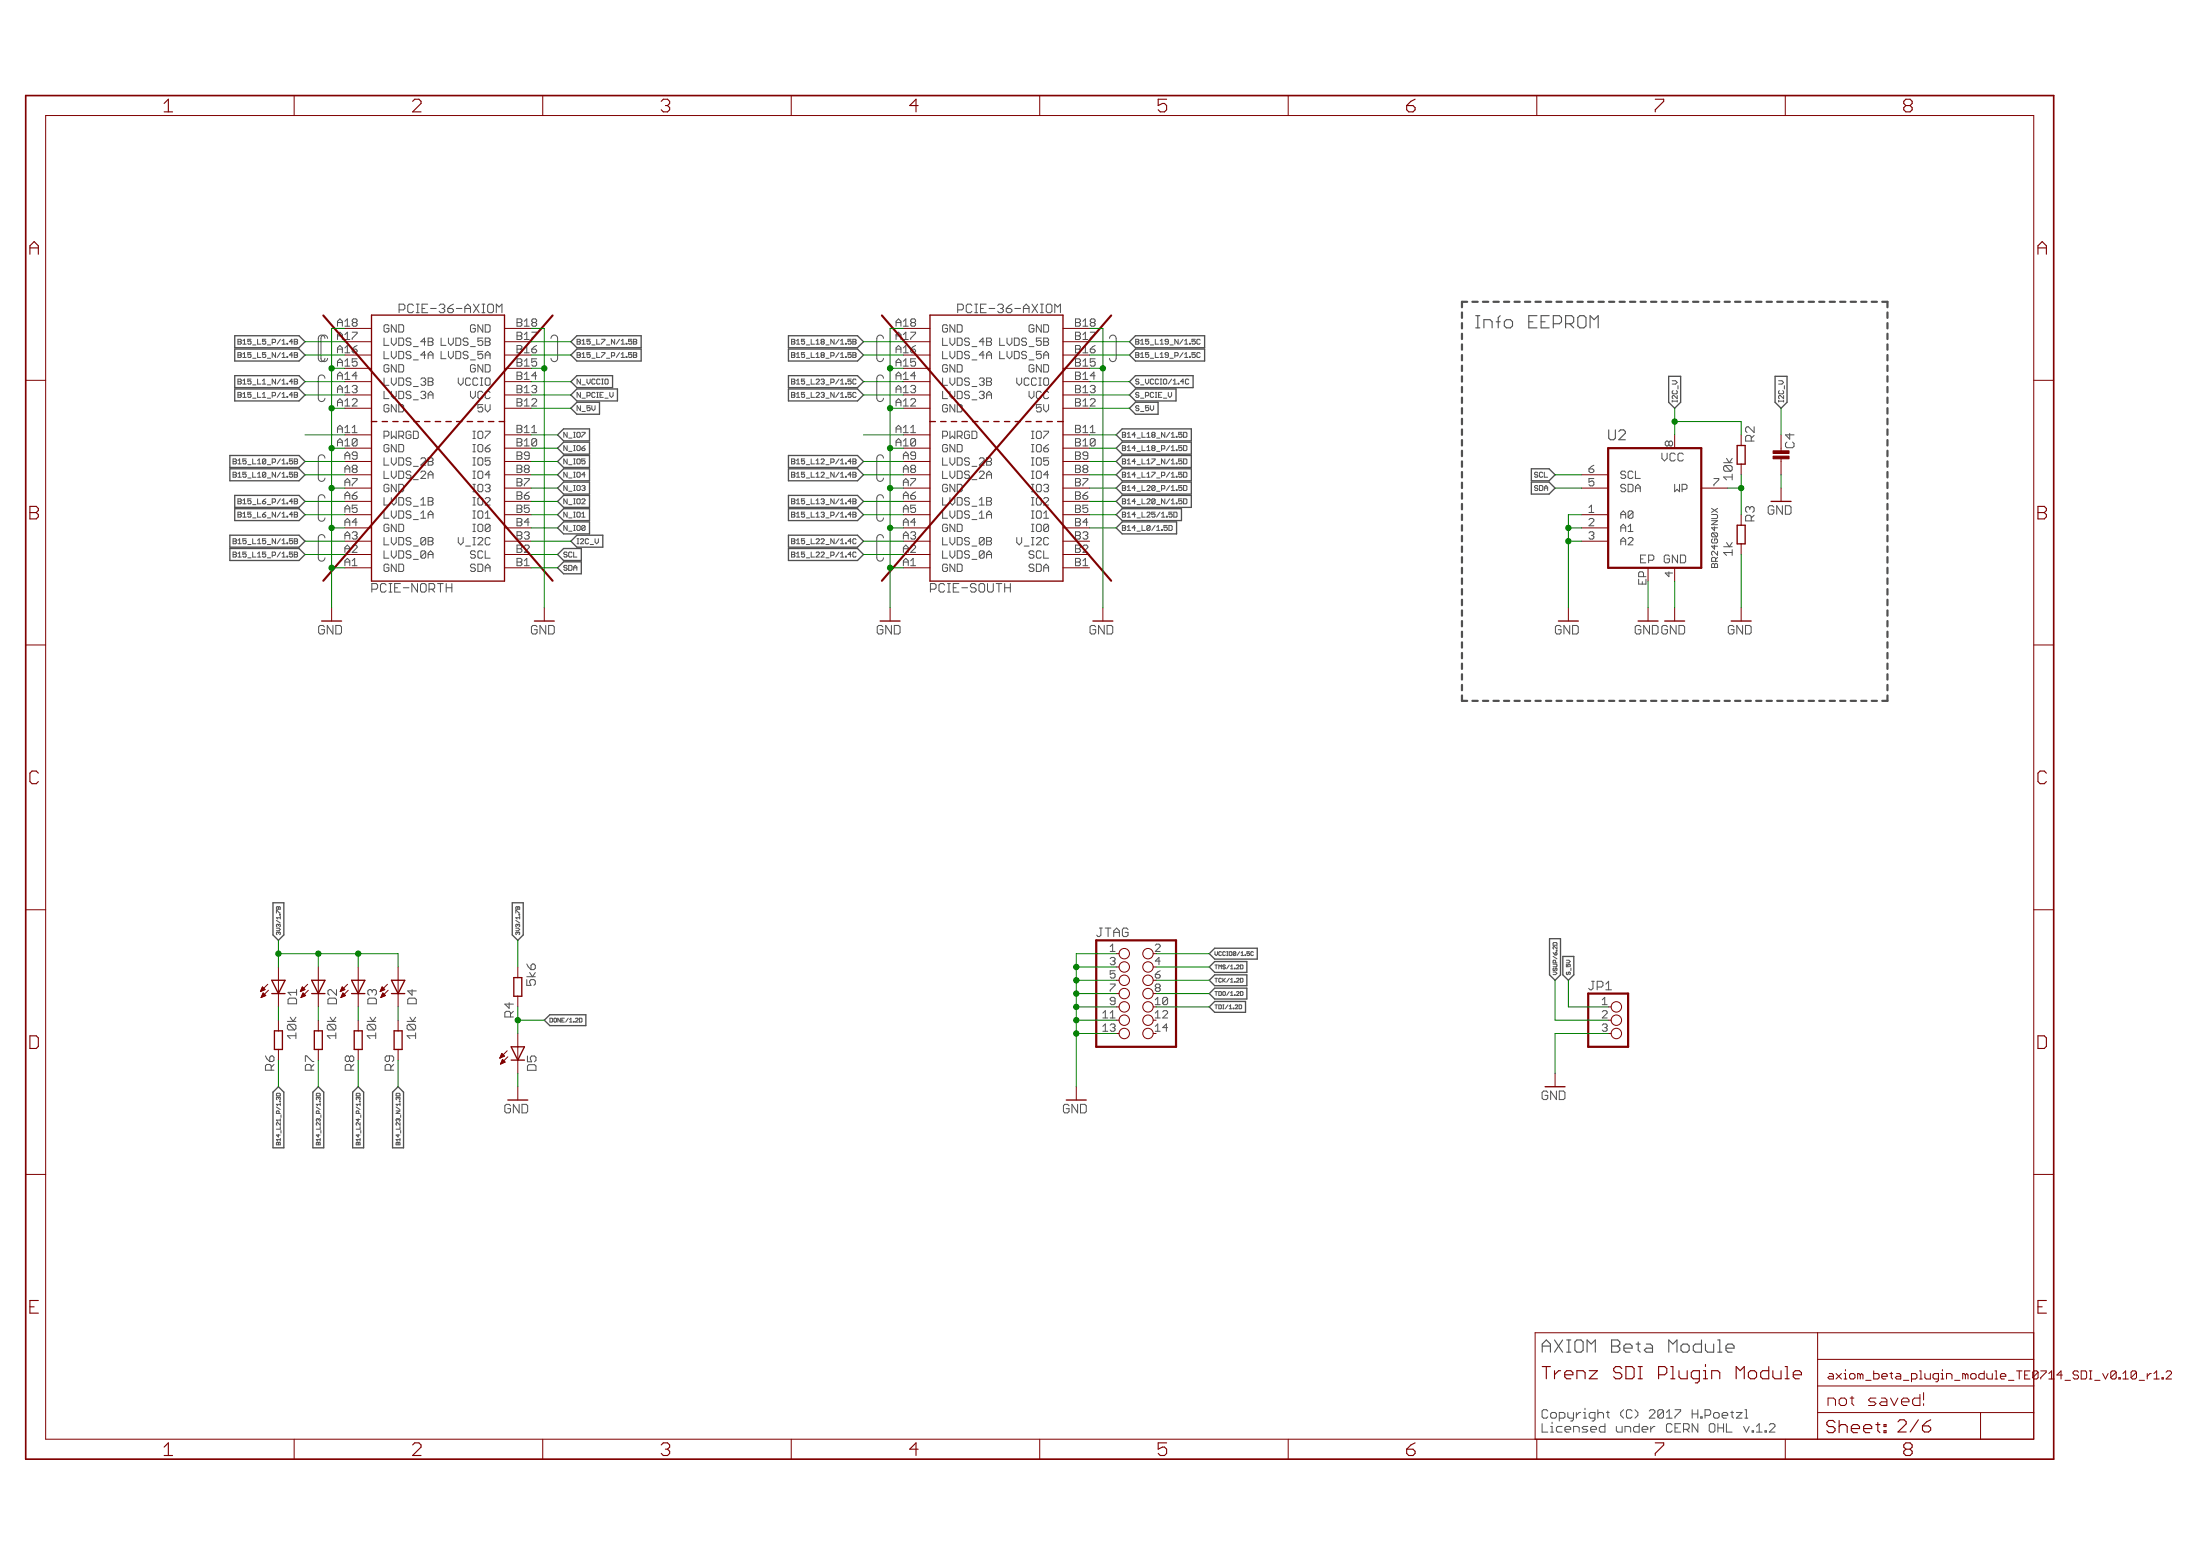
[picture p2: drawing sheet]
<svg xmlns="http://www.w3.org/2000/svg" width="420mm" height="297mm" viewBox="0 0 420 297" stroke-linecap="round" stroke-linejoin="round" font-family="sans-serif">
<g fill="none" stroke="#505050" stroke-width=".19">
<path d="M45.4 67.8h.5M45.4 75.4h.5M45.4 72.9h.5M45.4 65.2h.5M45.9 67.3h-.5v.9h.5M45.9 64.8h-.5v.9h.5M45.9 72.4h-.5v.9h.5M45.9 74.9h-.5v1h.5M62.1 72.2a.63 .63 0 0 0-.7-.6 .63 .63 0 0 0-.6 .6v3.8a.63 .63 0 0 0 .6 .7 .63 .63 0 0 0 .7-.7M62.1 64.6a.63 .63 0 0 0-.7-.6 .63 .63 0 0 0-.6 .6v3.8a.63 .63 0 0 0 .6 .6 .63 .63 0 0 0 .7-.6M62.6 64.6a.63 .63 0 0 0-.7-.6 .63 .63 0 0 0-.6 .6v3.8a.63 .63 0 0 0 .6 .6 .63 .63 0 0 0 .7-.6M105.2 64.6a.63 .63 0 0 1 .7-.6 .63 .63 0 0 1 .6 .6v3.8a.63 .63 0 0 1-.6 .6 .63 .63 0 0 1-.7-.6"/>
<path d="M121 67.3h.5l.1 .2-.1 .3M121 64.8h.5l.1 .1-.1 .3M121 67.8h.5M121 65.2h.5M121.5 65.2l.1 .2-.1 .3h-.5M121.5 67.8l.1 .1-.1 .3h-.5M151.2 67.8h.5M151.2 75.4h.5M151.2 72.9h.5M151.2 65.2h.5M151.7 67.3h-.5v.9h.5M151.7 74.9h-.5v1h.5"/>
<path d="M151.7 72.4h-.5v.9h.5M151.7 64.8h-.5v.9h.5M168.7 64.6a.63 .63 0 0 0-.6-.6 .63 .63 0 0 0-.7 .6v3.8a.63 .63 0 0 0 .7 .6 .63 .63 0 0 0 .6-.6M168.7 72.2a.63 .63 0 0 0-.6-.6 .63 .63 0 0 0-.7 .6v3.8a.63 .63 0 0 0 .7 .7 .63 .63 0 0 0 .6-.7M211.9 64.6a.63 .63 0 0 1 .6-.6 .63 .63 0 0 1 .7 .6v3.8a.63 .63 0 0 1-.7 .6 .63 .63 0 0 1-.6-.6M228.7 67.3l.5 .2M228.7 64.8l.5 .1M229.2 68.1l-.5 .1M229.2 65.6l-.5 .1M44.5 90.6h.5M44.5 88.1h.5M45 87.6h-.5v1h.5"/>
<path d="M45 90.1h-.5v1h.5M45.4 95.7h.5M45.4 98.2h.5M45.9 95.2h-.5v1h.5M45.9 97.8h-.5v.9h.5M62.1 87.5a.63 .63 0 0 0-.7-.7 .63 .63 0 0 0-.6 .7v3.8a.63 .63 0 0 0 .6 .6 .63 .63 0 0 0 .7-.6M62.1 95.1a.63 .63 0 0 0-.7-.7 .63 .63 0 0 0-.6 .7v3.8a.63 .63 0 0 0 .6 .6 .63 .63 0 0 0 .7-.6M151.2 90.6h.5M151.2 88.1h.5M151.2 95.7h.5M151.2 98.2h.5M151.7 90.1h-.5v1h.5"/>
<path d="M151.7 87.6h-.5v1h.5M151.7 95.2h-.5v1h.5M151.7 97.8h-.5v.9h.5M168.7 87.5a.63 .63 0 0 0-.6-.7 .63 .63 0 0 0-.7 .7v3.8a.63 .63 0 0 0 .7 .6 .63 .63 0 0 0 .6-.6M168.7 95.1a.63 .63 0 0 0-.6-.7 .63 .63 0 0 0-.7 .7v3.8a.63 .63 0 0 0 .7 .6 .63 .63 0 0 0 .6-.6M224.6 97.8l.2 .1v.7l-.2 .1M226 90.1h.5l.2 .2v.6l-.2 .2h-.5M226 87.6h.5l.2 .2v.6l-.2 .2h-.5M226 92.7h.5l.2 .2v.6l-.2 .1h-.5M226 82.5h.5l.2 .2v.6l-.2 .2h-.5M226 85.1h.5l.2 .1v.7l-.2 .1h-.5M226 95.2h.5l.2 .2v.6l-.2 .2h-.5"/>
<path d="M44.5 105.9h.5M44.5 103.3h.5M45 102.8h-.5v1h.5M45 105.4h-.5v.9h.5M62.1 102.7a.63 .63 0 0 0-.7-.7 .63 .63 0 0 0-.6 .7v3.8a.63 .63 0 0 0 .6 .6 .63 .63 0 0 0 .7-.6M151.2 105.9h.5M151.2 103.3h.5M151.7 102.8h-.5v1h.5M151.7 105.4h-.5v.9h.5M168.7 102.7a.63 .63 0 0 0-.6-.7 .63 .63 0 0 0-.7 .7v3.8a.63 .63 0 0 0 .7 .6 .63 .63 0 0 0 .6-.6M223.7 100.3l.2 .2v.6l-.2 .2M338.2 271.8h.5l.3 .2v.3l-1.1 1.1h1.1"/>
</g>
<g fill="none" stroke="#505050" stroke-width=".42">
<path d="M279.2 59.6v1.1M280.2 57.6h-1v1.1M281.2 57.6h1M283.2 57.6h1M285.2 57.6h1M287.2 57.6h1M289.2 57.6h1M291.2 57.6h1M293.2 57.6h1.1M295.3 57.6h1M297.3 57.6h1M299.3 57.6h1"/>
<path d="M301.3 57.6h1M303.3 57.6h1M305.3 57.6h1M307.3 57.6h1M309.3 57.6h1M311.3 57.6h1M313.3 57.6h1M315.3 57.6h1M317.3 57.6h1M319.3 57.6h1M321.3 57.6h1M323.3 57.6h1.1"/>
<path d="M325.4 57.6h1M327.4 57.6h1M329.4 57.6h1M331.4 57.6h1M333.4 57.6h1M335.4 57.6h1M337.4 57.6h1M339.4 57.6h1M341.4 57.6h1M343.4 57.6h1M345.4 57.6h1M347.4 57.6h1"/>
<path d="M349.4 57.6h1M351.4 57.6h1M353.4 57.6h1.1M355.5 57.6h1M357.5 57.6h1M359.5 57.6h1v1.1M360.5 59.6v1.1M279.2 61.7v1M279.2 63.7v1M279.2 65.7v1.1M279.2 67.8v1M279.2 69.8v1"/>
<path d="M279.2 71.8v1.1M279.2 73.9v1M279.2 75.9v1M279.2 77.9v1.1M279.2 79.9v1.1M360.5 61.7v1M360.5 63.7v1M360.5 65.7v1.1M360.5 67.8v1M360.5 69.8v1M360.5 71.8v1.1M360.5 73.9v1"/>
<path d="M360.5 75.9v1M360.5 77.9v1.1M360.5 79.9v1.1M279.2 82v1M279.2 84v1M279.2 86v1.1M279.2 88.1v1M279.2 90.1v1M279.2 92.1v1.1M279.2 94.2v1M279.2 96.2v1M279.2 98.2v1.1"/>
<path d="M360.5 82v1M360.5 84v1M360.5 86v1.1M360.5 88.1v1M360.5 90.1v1M360.5 92.1v1.1M360.5 94.2v1M360.5 96.2v1M360.5 98.2v1.1M279.2 100.3v1M279.2 102.3v1M279.2 104.3v1.1"/>
<path d="M279.2 106.4v1M279.2 108.4v1M279.2 110.4v1.1M279.2 112.5v1M279.2 114.5v1M279.2 116.5v1M279.2 118.6v1M360.5 100.3v1M360.5 102.3v1M360.5 104.3v1.1M360.5 106.4v1M360.5 108.4v1"/>
<path d="M360.5 110.4v1.1M360.5 112.5v1M360.5 114.5v1M360.5 116.5v1M360.5 118.6v1M279.2 132.8v1h1M279.2 120.6v1M279.2 122.6v1M279.2 124.7v1M279.2 126.7v1M279.2 128.7v1M279.2 130.7v1.1"/>
<path d="M281.2 133.8h1M283.2 133.8h1M285.2 133.8h1M287.2 133.8h1M289.2 133.8h1M291.2 133.8h1M293.2 133.8h1.1M295.3 133.8h1M297.3 133.8h1M299.3 133.8h1M301.3 133.8h1M303.3 133.8h1"/>
<path d="M305.3 133.8h1M307.3 133.8h1M309.3 133.8h1M311.3 133.8h1M313.3 133.8h1M315.3 133.8h1M317.3 133.8h1M319.3 133.8h1M321.3 133.8h1M323.3 133.8h1.1M325.4 133.8h1M327.4 133.8h1"/>
<path d="M329.4 133.8h1M331.4 133.8h1M333.4 133.8h1M335.4 133.8h1M337.4 133.8h1M339.4 133.8h1M341.4 133.8h1M343.4 133.8h1M345.4 133.8h1M347.4 133.8h1M349.4 133.8h1M351.4 133.8h1"/>
<path d="M353.4 133.8h1.1M355.5 133.8h1M357.5 133.8h1M360.5 132.8v1h-1M360.5 120.6v1M360.5 122.6v1M360.5 124.7v1M360.5 126.7v1M360.5 128.7v1M360.5 130.7v1.1"/>
</g>
<g fill="none" stroke="#505050" stroke-width=".25">
<path d="M44.8 74.3h12.3l1.2 1.1-1.2 1.1h-12.3zM44.8 66.6h12.3l1.2 1.2-1.2 1.1h-12.3zM44.8 64.1h12.3l1.2 1.1-1.2 1.2h-12.3zM44.8 71.7h12.3l1.2 1.2-1.2 1.1h-12.3zM109 75.4l1.2-1.1h7.7v2.2h-7.7zM109 65.2l1.2-1.1h12.2v2.3h-12.2zM109 77.9l1.2-1.1h4.3v2.3h-4.3zM110.2 66.6h12.2v2.3h-12.2l-1.2-1.1zM110.2 71.7h6.8v2.3h-6.8l-1.2-1.1zM150.6 74.3h13.2l1.1 1.1-1.1 1.1h-13.2zM150.6 66.6h13.2l1.1 1.2-1.1 1.1h-13.2zM150.6 71.7h13.2l1.1 1.2-1.1 1.1h-13.2z"/>
<path d="M150.6 64.1h13.2l1.1 1.1-1.1 1.2h-13.2zM215.7 67.8l1.2-1.2h13.2v2.3h-13.2zM216.9 74.3h7.7v2.2h-7.7l-1.2-1.1zM216.9 71.7h11v2.3h-11l-1.2-1.1zM216.9 64.1h13.2v2.3h-13.2l-1.2-1.2zM216.9 76.8h4.3v2.3h-4.3l-1.2-1.2zM318.7 71.8h2.3v5l-1.2 1.1-1.1-1.1zM339 71.8h2.3v5l-1.2 1.1-1.1-1.1zM43.9 89.5h13.2l1.2 1.1-1.2 1.2h-13.2zM43.9 87h13.2l1.2 1.1-1.2 1.1h-13.2zM44.8 94.6h12.3l1.2 1.1-1.2 1.2h-12.3zM44.8 97.1h12.3l1.2 1.2-1.2 1.1h-12.3z"/>
<path d="M106.5 93.2l1.1-1.2h5v2.3h-5zM106.5 90.6l1.1-1.1h5v2.3h-5zM106.5 83l1.1-1.1h5v2.3h-5zM106.5 95.7l1.1-1.1h5v2.3h-5zM106.5 98.3l1.1-1.2h5v2.3h-5zM107.6 87h5v2.2h-5l-1.1-1.1zM107.6 84.4h5v2.3h-5l-1.1-1.1zM150.6 89.5h13.2l1.1 1.1-1.1 1.2h-13.2zM150.6 87h13.2l1.1 1.1-1.1 1.1h-13.2zM150.6 94.6h13.2l1.1 1.1-1.1 1.2h-13.2zM150.6 97.1h13.2l1.1 1.2-1.1 1.1h-13.2zM213.2 93.2l1.1-1.2h13.2v2.3h-13.2z"/>
<path d="M213.2 90.6l1.1-1.1h13.2v2.3h-13.2zM213.2 85.6l1.1-1.2h13.2v2.3h-13.2zM213.2 83l1.1-1.1h13.2v2.3h-13.2zM213.2 95.7l1.1-1.1h13.2v2.3h-13.2zM214.3 87h13.2v2.2h-13.2l-1.1-1.1zM214.3 97.1h11.3v2.3h-11.3l-1.1-1.1zM292.5 92h3.3l1.2 1.2-1.2 1.1h-3.3zM292.5 89.5h3.3l1.2 1.1-1.2 1.2h-3.3zM43.9 102.2h13.2l1.2 1.1-1.2 1.2h-13.2zM43.9 104.7h13.2l1.2 1.2-1.2 1.1h-13.2zM106.5 108.4l1.1-1.1h3.4v2.2h-3.4zM106.5 105.9l1.1-1.2h3.4v2.3h-3.4z"/>
<path d="M106.5 100.8l1.1-1.2h5v2.3h-5zM109 103.3l1.2-1.1h4.9v2.3h-4.9zM150.6 102.2h13.2l1.1 1.1-1.1 1.2h-13.2zM150.6 104.7h13.2l1.1 1.2-1.1 1.1h-13.2zM213.2 100.8l1.1-1.2h10.4v2.3h-10.4zM52.1 172.3h2.1v6.2l-1 1-1.1-1zM97.8 172.3h2.1v6.2l-1 1-1.1-1zM295.9 179.2h2.1v6.9l-1 1-1.1-1zM103.9 194.8l1.1-1.1h6.9v2.1h-6.9zM230.9 184.6l1.1-1h6.1v2h-6.1zM230.9 187.1l1.1-1h6.1v2.1h-6.1zM232 191.2h5.9v2.1h-5.9l-1.1-1.1z"/>
<path d="M232 188.6h6.1v2.1h-6.1l-1.1-1zM232 181h8.1v2.1h-8.1l-1.1-1zM298.5 182.6h2.1v3.5l-1.1 1-1-1zM53.2 207.5l1 1v10.6h-2.1v-10.6zM60.8 207.5l1 1v10.6h-2v-10.6zM67.4 208.5l1-1 1 1v10.6h-2zM75 208.5l1-1 1.1 1v10.6h-2.1z"/>
</g>
<g fill="none" stroke="#800000" stroke-width=".19">
<path d="M56.2 18.2v3.9M103.7 18.2v3.9M151.1 18.2v3.9M198.6 18.2v3.9M246 18.2v3.9M293.5 18.2v3.9M341 18.2v3.9M8.7 22.1h379.7v252.6h-379.7zM4.9 72.6h3.8M65.9 77.9h5.1M65.9 75.4h5.1M65.9 72.9h5.1"/>
<path d="M65.9 70.3h5.1M65.9 67.8h5.1M65.9 65.2h5.1M65.9 62.7h5.1M96.4 77.9h5M96.4 75.4h5M96.4 72.9h5M96.4 70.3h5M96.4 67.8h5M96.4 65.2h5M96.4 62.7h5M172.5 77.9h5.1"/>
<path d="M172.5 75.4h5.1M172.5 72.9h5.1M172.5 70.3h5.1M172.5 67.8h5.1M172.5 65.2h5.1M172.5 62.7h5.1M203 77.9h5.1M203 75.4h5.1M203 72.9h5.1M203 70.3h5.1M203 67.8h5.1M203 65.2h5.1"/>
<path d="M203 62.7h5.1M388.4 72.6h3.8M65.9 98.3h5.1M65.9 95.7h5.1M65.9 93.2h5.1M65.9 90.6h5.1M65.9 88.1h5.1M65.9 85.6h5.1M65.9 83h5.1M96.4 98.3h5M96.4 95.7h5M96.4 93.2h5"/>
<path d="M96.4 90.6h5M96.4 88.1h5M96.4 85.6h5M96.4 83h5M172.5 98.3h5.1M172.5 95.7h5.1M172.5 93.2h5.1M172.5 90.6h5.1M172.5 88.1h5.1M172.5 85.6h5.1M172.5 83h5.1M203 98.3h5.1"/>
<path d="M203 95.7h5.1M203 93.2h5.1M203 90.6h5.1M203 88.1h5.1M203 85.6h5.1M203 83h5.1M302 98.3h5.1M302 93.2h5.1M302 90.6h5.1M319.8 83v2.6M324.9 93.2h5.1M332.5 83v2"/>
<path d="M332.5 88.6v2M332.5 98.3v2M340.1 87.6v3M340.1 93.2v2.5M63.3 116v2.6M65.9 108.4h5.1M65.9 105.9h5.1M65.9 103.3h5.1M65.9 100.8h5.1M96.4 108.4h5M96.4 105.9h5M96.4 103.3h5"/>
<path d="M96.4 100.8h5M103.9 116v2.6M170 116v2.6M172.5 108.4h5.1M172.5 105.9h5.1M172.5 103.3h5.1M172.5 100.8h5.1M203 108.4h5.1M203 105.9h5.1M203 103.3h5.1M203 100.8h5.1M210.6 116v2.6"/>
<path d="M299.5 116v2.6M302 103.3h5.1M302 100.8h5.1M314.7 116v2.6M319.8 108.4v2.5M319.8 116v2.6M332.5 103.8v2.1M332.5 116v2.6M4.9 123.1h3.8M388.4 123.1h3.8M4.9 173.7h3.8M388.4 173.7h3.8"/>
<path d="M49.8 189.2h.2M49.8 189h.5M49.9 188.9h.7M49.9 190.4h.1M49.9 188.8h.6M49.9 190.2h.4M50 188.7h.4M50 190.1h.5M50 188.6h.3M50 190h.7M50.1 188.4h.1M50.1 189.9h.5"/>
<path d="M50.1 188.4l.5 .5-.9 .4zM50.1 189.8h.4M50.2 189.7h.2M50.2 189.5l.6 .6-.9 .3zM51.1 187.9l-1.4 1.4M51.3 189l-1.4 1.4M53.2 184.6v7.6M53.2 194.8v2M57.4 189.2h.2M57.5 189h.4M57.5 188.9h.7M57.5 190.4h.1"/>
<path d="M57.6 188.8h.5M57.6 190.2h.3M57.6 188.7h.4M57.6 190.1h.6M57.7 188.6h.2M57.7 190h.6M57.7 188.4h.1M57.7 189.9h.5M57.7 188.4l.6 .5-.9 .4zM57.8 189.8h.3M57.8 189.7h.2M57.9 189.5l.5 .6-.9 .3z"/>
<path d="M58.8 187.9l-1.4 1.4M58.9 189l-1.4 1.4M60.8 184.6v7.6M60.8 194.8v2M65 189.2h.3M65.1 189h.4M65.1 188.9h.7M65.1 190.4h.1M65.2 188.8h.6M65.2 190.2h.3M65.2 188.7h.4M65.2 190.1h.6"/>
<path d="M65.3 188.6h.2M65.3 190h.7M65.3 188.4h.1M65.3 189.9h.5M65.4 188.4l.5 .5-.9 .4zM65.4 189.8h.3M65.4 189.7h.2M65.5 189.5l.5 .6-.9 .3zM66.4 187.9l-1.4 1.4M66.5 189l-1.4 1.4M68.4 184.6v7.6M68.4 194.8v2"/>
<path d="M72.6 189.2h.3M72.7 189h.5M72.7 188.9h.7M72.7 190.4h.2M72.8 188.8h.6M72.8 190.2h.3M72.9 188.7h.4M72.9 190.1h.5M72.9 188.6h.3M72.9 190h.7M73 188.4h.1M73 189.9h.4"/>
<path d="M73 188.4l.5 .5-.9 .4zM73 189.8h.3M73 189.7h.2M73.1 189.5l.5 .6-.9 .3zM74 187.9l-1.4 1.4M74.1 189l-1.4 1.4M76 184.6v7.6M76 194.8v2M98.9 184.6v2M98.9 190.2v2M98.9 197.3v7.6M53.2 200.3v2.1"/>
<path d="M60.8 200.3v2.1M68.4 200.3v2.1M76 200.3v2.1M95.5 202h.1M95.5 201.8h.3M95.6 201.7h.5M95.6 201.6h.7M95.6 203.1h.2M95.7 201.5h.5M95.7 202.9h.4M95.7 201.4h.4M95.7 202.8h.7"/>
<path d="M95.8 201.2h.2M95.8 202.7h.6M95.8 201.1h.1M95.8 202.6h.5M95.8 201.1l-.3 .9M95.8 201.1l.6 .5-.9 .4M95.9 202.4h.3M95.9 202.3h.1M96 202.2l.5 .6-.9 .3zM96.9 200.6l-1.4 1.4M97 201.7l-1.4 1.4M98.9 207.5v2.5"/>
<path d="M205.5 207.5v2.5M297 204.9v2.6M4.9 224.2h3.8M388.4 224.2h3.8M347.1 254.4v20.3M347.1 259.5h41.3M388.4 254.4h-95.2v20.3M56.2 274.7v3.9M103.7 274.7v3.9M151.1 274.7v3.9M198.6 274.7v3.9M246 274.7v3.9"/>
<path d="M293.5 274.7v3.9M341 274.7v3.9M347.1 269.7h41.3M347.1 264.6h41.3M378.2 269.7v5M414.4 261.7l.3 .3v.2l-1 1h1"/>
<circle cx="214.7" cy="197.3" r=".99"/>
<circle cx="214.7" cy="182.1" r=".99"/>
<circle cx="214.7" cy="187.1" r=".99"/>
<circle cx="214.7" cy="189.7" r=".99"/>
<circle cx="214.7" cy="184.6" r=".99"/>
<circle cx="214.7" cy="192.2" r=".99"/>
<circle cx="214.7" cy="194.8" r=".99"/>
<circle cx="219.2" cy="182.1" r=".99"/>
<circle cx="219.2" cy="187.1" r=".99"/>
<circle cx="219.2" cy="189.7" r=".99"/>
<circle cx="219.2" cy="197.3" r=".99"/>
<circle cx="219.2" cy="192.2" r=".99"/>
<circle cx="219.2" cy="184.6" r=".99"/>
<circle cx="219.2" cy="194.8" r=".99"/>
<circle cx="308.7" cy="192.2" r=".99"/>
<circle cx="308.7" cy="194.8" r=".99"/>
<circle cx="308.7" cy="197.3" r=".99"/>
</g>
<path d="M4.9 18.2h387.3v260.4h-387.3z" fill="none" stroke="#800000" stroke-width=".32"/>
<g fill="none" stroke="#800000" stroke-width=".25">
<path d="M71 60.2h25.4v50.7h-25.4zM177.6 60.2h25.4v50.7h-25.4zM71 80.5h1M73 80.5h1M75 80.5h1M77 80.5h1.1M79.1 80.5h1M81.1 80.5h1M83.1 80.5h1.1M85.2 80.5h1M87.2 80.5h1M89.2 80.5h1.1"/>
<path d="M91.2 80.5h1.1M93.3 80.5h1M95.3 80.5h1.1M177.6 80.5h1M179.6 80.5h1.1M181.7 80.5h1M183.7 80.5h1M185.7 80.5h1.1M187.8 80.5h1M189.8 80.5h1M191.8 80.5h1M193.9 80.5h1"/>
<path d="M195.9 80.5h1M197.9 80.5h1M199.9 80.5h1.1M202 80.5h1M331.8 85h1.5v3.6h-1.5zM331.8 100.3h1.5v3.5h-1.5zM51.9 187.1h2.5l-1.2 2.6zM51.9 189.7h2.5M52.4 196.8h1.5v3.5h-1.5zM59.5 189.7h2.6M59.5 187.1h2.6l-1.3 2.6zM60 196.8h1.6v3.5h-1.6z"/>
<path d="M67.1 189.7h2.6M67.1 187.1h2.6l-1.3 2.6zM67.6 196.8h1.6v3.5h-1.6zM74.8 189.7h2.5M74.8 187.1h2.5l-1.3 2.6zM75.3 196.8h1.5v3.5h-1.5zM97.6 199.8h2.6l-1.3 2.6zM98.1 186.6h1.6v3.6h-1.6zM97.6 202.4h2.6"/>
</g>
<path d="M61.7 60.2l43.8 50.7M105.5 60.2l-43.8 50.7M168.4 60.2l43.8 50.7M212.2 60.2l-43.8 50.7" fill="none" stroke="#800000" stroke-width=".4"/>
<path d="M307.1 85.6h17.8v22.8h-17.8zM209.4 179.5h15.2v20.3h-15.2zM303.3 189.7h7.6v10.1h-7.6z" fill="none" stroke="#800000" stroke-width=".42"/>
<g fill="#800000" stroke="#800000" stroke-width=".19">
<path d="M338.6 87.1h3.1v.5h-3.1z"/>
<path d="M338.6 86.1h3.1v.5h-3.1z"/>
</g>
<g fill="none" stroke="#008000" stroke-width=".19">
<path d="M58.3 75.4h7.6M58.3 67.8h7.6M58.3 72.9h7.6M58.3 65.2h7.6M63.3 77.9h2.6M63.3 70.3h2.6M65.9 62.7h-2.6v53.3M101.4 77.9h7.6M101.4 70.3h2.5M101.4 62.7h2.5v53.3M101.4 75.4h7.6M101.4 67.8h7.6"/>
<path d="M101.4 72.9h7.6M101.4 65.2h7.6M164.9 75.4h7.6M164.9 67.8h7.6M164.9 72.9h7.6M164.9 65.2h7.6M170 77.9h2.5M170 70.3h2.5M172.5 62.7h-2.5v53.3M208.1 77.9h7.6M208.1 70.3h2.5M208.1 62.7h2.5v53.3"/>
<path d="M208.1 75.4h7.6M208.1 67.8h7.6M208.1 72.9h7.6M208.1 65.2h7.6M319.8 77.9v5.1M340.1 77.9v5.1M58.3 98.3h7.6M58.3 83h7.6M58.3 90.6h7.6M58.3 88.1h7.6M58.3 95.7h7.6M63.3 93.2h2.6"/>
<path d="M63.3 85.6h2.6M101.4 93.2h5.1M101.4 85.6h5.1M101.4 98.3h5.1M101.4 83h5.1M101.4 90.6h5.1M101.4 88.1h5.1M101.4 95.7h5.1M164.9 98.3h7.6M164.9 83h7.6M164.9 90.6h7.6M164.9 88.1h7.6"/>
<path d="M164.9 95.7h7.6M170 93.2h2.5M170 85.6h2.5M208.1 93.2h5.1M208.1 85.6h5.1M208.1 98.3h5.1M208.1 83h5.1M208.1 90.6h5.1M208.1 88.1h5.1M208.1 95.7h5.1M297 93.2h5M297 90.6h5"/>
<path d="M302 98.3h-2.5v17.7M319.8 80.5h12.7v2.5M330 93.2h2.5M332.5 90.6v7.7M340.1 90.6v2.6M58.3 103.3h7.6M58.3 105.9h7.6M63.3 108.4h2.6M63.3 100.8h2.6M101.4 108.4h5.1M101.4 100.8h5.1M101.4 103.3h7.6"/>
<path d="M101.4 105.9h5.1M164.9 103.3h7.6M164.9 105.9h7.6M170 108.4h2.5M170 100.8h2.5M208.1 100.8h5.1M299.5 100.8h2.5M299.5 103.3h2.5M314.7 110.9v5.1M319.8 110.9v5.1M332.5 105.9v10.1M53.2 179.5v5.1"/>
<path d="M98.9 179.5v5.1M53.2 182.1h22.8v2.5M53.2 192.2v2.6M60.8 182.1v2.5M60.8 192.2v2.6M68.4 182.1v2.5M68.4 192.2v2.6M76 192.2v2.6M98.9 194.8h5M98.9 192.2v5.1M205.5 197.3h7.7M205.5 194.8h7.7"/>
<path d="M205.5 192.2h7.7M205.5 189.7h7.7M205.5 187.1h7.7M205.5 184.6h7.7M213.2 182.1h-7.7v25.4M220.8 192.2h10.1M220.8 189.7h10.1M220.8 187.1h10.1M220.8 184.6h10.1M220.8 182.1h10.1M297 187.1v7.7h10.1M299.5 187.1v5.1h7.6"/>
<path d="M307.1 197.3h-10.1v7.6M53.2 202.4v5.1M60.8 202.4v5.1M68.4 202.4v5.1M76 202.4v5.1M98.9 204.9v2.6"/>
</g>
<g fill="#008000" stroke="#008000" stroke-width=".19">
<circle cx="170" cy="100.8" r=".51"/>
<circle cx="170" cy="93.2" r=".51"/>
<circle cx="170" cy="85.6" r=".51"/>
<circle cx="170" cy="77.9" r=".51"/>
<circle cx="170" cy="70.3" r=".51"/>
<circle cx="170" cy="108.4" r=".51"/>
<circle cx="210.6" cy="70.3" r=".51"/>
<circle cx="63.3" cy="100.8" r=".51"/>
<circle cx="63.3" cy="93.2" r=".51"/>
<circle cx="63.3" cy="85.6" r=".51"/>
<circle cx="63.3" cy="77.9" r=".51"/>
<circle cx="63.3" cy="70.3" r=".51"/>
<circle cx="63.3" cy="108.4" r=".51"/>
<circle cx="103.9" cy="70.3" r=".51"/>
<circle cx="299.5" cy="100.8" r=".51"/>
<circle cx="299.5" cy="103.3" r=".51"/>
<circle cx="205.5" cy="197.3" r=".51"/>
<circle cx="205.5" cy="194.8" r=".51"/>
<circle cx="205.5" cy="192.2" r=".51"/>
<circle cx="205.5" cy="189.7" r=".51"/>
<circle cx="205.5" cy="187.1" r=".51"/>
<circle cx="205.5" cy="184.6" r=".51"/>
<circle cx="319.8" cy="80.5" r=".51"/>
<circle cx="332.5" cy="93.2" r=".51"/>
<circle cx="60.8" cy="182.1" r=".51"/>
<circle cx="68.4" cy="182.1" r=".51"/>
<circle cx="53.2" cy="182.1" r=".51"/>
<circle cx="98.9" cy="194.8" r=".51"/>
</g>
<g font-size="3.7" fill="#800000">
<text x="31.1" y="21.4">1</text>
<text x="78.6" y="21.4">2</text>
<text x="126.1" y="21.4">3</text>
<text x="173.5" y="21.4">4</text>
<text x="221" y="21.4">5</text>
<text x="268.4" y="21.4">6</text>
<text x="315.9" y="21.4">7</text>
<text x="363.4" y="21.4">8</text>
<text x="5.5" y="48.6">A</text>
<text x="389" y="48.6">A</text>
<text x="5.5" y="99.2">B</text>
<text x="389" y="99.2">B</text>
<text x="5.5" y="149.7">C</text>
<text x="389" y="149.7">C</text>
<text x="5.5" y="200.2">D</text>
<text x="389" y="200.2">D</text>
<text x="5.5" y="250.8">E</text>
<text x="389" y="250.8">E</text>
<text x="31.1" y="277.9">1</text>
<text x="78.6" y="277.9">2</text>
<text x="126.1" y="277.9">3</text>
<text x="173.5" y="277.9">4</text>
<text x="221" y="277.9">5</text>
<text x="268.4" y="277.9">6</text>
<text x="315.9" y="277.9">7</text>
<text x="363.4" y="277.9">8</text>
</g>
<g font-size="3.6" fill="#505050">
<text x="281.5" y="62.7">Info EEPROM</text>
<text x="294.2" y="258.2">AXIOM Beta Module</text>
</g>
<g font-size="3.6" fill="#800000">
<text x="294.2" y="263.3">Trenz SDI Plugin Module</text>
<text x="348.6" y="273.6">Sheet: 2/6</text>
</g>
<text font-size="3.2" fill="#800000" x="348.8" y="268.4">not saved!</text>
<text font-size="2.9" fill="#505050" x="306.9" y="84">U2</text>
<g font-size="2.5" fill="#505050">
<text x="76.6" y="59.8">PCIE-36-AXIOM</text>
<text x="183.3" y="59.8">PCIE-36-AXIOM</text>
<text x="334.9" y="84.3" transform="rotate(-90 334.9 84.3)">R2</text>
<text x="330.7" y="91.6" transform="rotate(-90 330.7 91.6)">10k</text>
<text x="334.9" y="99.5" transform="rotate(-90 334.9 99.5)">R3</text>
<text x="330.7" y="106.1" transform="rotate(-90 330.7 106.1)">1k</text>
<text x="70.7" y="113.1">PCIE-NORTH</text>
<text x="177.4" y="113.1">PCIE-SOUTH</text>
<text x="209.1" y="178.9">JTAG</text>
<text x="56.5" y="191.7" transform="rotate(-90 56.5 191.7)">D1</text>
<text x="64.1" y="191.7" transform="rotate(-90 64.1 191.7)">D2</text>
<text x="71.7" y="191.7" transform="rotate(-90 71.7 191.7)">D3</text>
<text x="79.4" y="191.7" transform="rotate(-90 79.4 191.7)">D4</text>
<text x="102.1" y="188.1" transform="rotate(-90 102.1 188.1)">5k6</text>
<text x="303.1" y="189">JP1</text>
<text x="97.9" y="193.9" transform="rotate(-90 97.9 193.9)">R4</text>
<text x="56.4" y="198.3" transform="rotate(-90 56.4 198.3)">10k</text>
<text x="64" y="198.3" transform="rotate(-90 64 198.3)">10k</text>
<text x="71.6" y="198.3" transform="rotate(-90 71.6 198.3)">10k</text>
<text x="79.2" y="198.3" transform="rotate(-90 79.2 198.3)">10k</text>
<text x="52.2" y="204.1" transform="rotate(-90 52.2 204.1)">R6</text>
<text x="59.8" y="204.1" transform="rotate(-90 59.8 204.1)">R7</text>
<text x="67.4" y="204.1" transform="rotate(-90 67.4 204.1)">R8</text>
<text x="75.1" y="204.1" transform="rotate(-90 75.1 204.1)">R9</text>
<text x="102.2" y="204.4" transform="rotate(-90 102.2 204.4)">D5</text>
<text x="294.2" y="270.8">Copyright (C) 2017 H.Poetzl</text>
<text x="294.2" y="273.5">Licensed under CERN OHL v.1.2</text>
</g>
<g font-size="2.5" fill="#800000">
<text x="342.5" y="85.5" transform="rotate(-90 342.5 85.5)">C4</text>
<text x="337.4" y="98.2">GND</text>
<text x="60.6" y="121.1">GND</text>
<text x="101.2" y="121.1">GND</text>
<text x="167.2" y="121.1">GND</text>
<text x="207.9" y="121.1">GND</text>
<text x="296.8" y="121.1">GND</text>
<text x="312" y="121.1">GND GND</text>
<text x="329.8" y="121.1">GND</text>
<text x="294.2" y="210">GND</text>
<text x="96.1" y="212.5">GND</text>
<text x="202.8" y="212.5">GND</text>
</g>
<g font-size="2.3" fill="#505050">
<text x="317.1" y="88.1">VCC</text>
<text x="313.1" y="107.5">EP</text>
<text x="317.9" y="107.5">GND</text>
</g>
<g font-size="2.3" fill="#800000">
<text x="348.8" y="263.3">axiom_beta_plugin_module_TE0</text>
<text x="388.5" y="263.3">714</text>
<text x="392.8" y="263.3">_SDI_v0.10_r1.2</text>
</g>
<g font-size="2.1" fill="#505050">
<text x="64.5" y="64.9">A17</text>
<text x="64.5" y="62.3">A18</text>
<text x="73.1" y="66">LVDS_4B</text>
<text x="73.1" y="63.5">GND</text>
<text x="84.8" y="66">LVDS_5B</text>
<text x="89.9" y="63.5">GND</text>
<text x="98.5" y="64.9">B17</text>
<text x="98.5" y="62.3">B18</text>
<text x="171.2" y="64.9">A17</text>
<text x="171.2" y="62.3">A18</text>
<text x="179.7" y="66">LVDS_4B</text>
<text x="179.7" y="63.5">GND</text>
<text x="191.4" y="66">LVDS_5B</text>
<text x="196.6" y="63.5">GND</text>
<text x="205.1" y="64.9">B17</text>
<text x="205.1" y="62.3">B18</text>
<text x="64.5" y="70">A15</text>
<text x="64.5" y="67.4">A16</text>
<text x="73.1" y="71.1">GND</text>
<text x="73.1" y="68.5">LVDS_4A</text>
<text x="84.8" y="68.5">LVDS_5A</text>
<text x="89.9" y="71.1">GND</text>
<text x="98.5" y="70">B15</text>
<text x="98.5" y="67.4">B16</text>
<text x="171.2" y="70">A15</text>
<text x="171.2" y="67.4">A16</text>
<text x="179.7" y="71.1">GND</text>
<text x="179.7" y="68.5">LVDS_4A</text>
<text x="191.4" y="68.5">LVDS_5A</text>
<text x="196.6" y="71.1">GND</text>
<text x="205.1" y="70">B15</text>
<text x="205.1" y="67.4">B16</text>
<text x="64.5" y="77.6">A12</text>
<text x="64.5" y="75">A13</text>
<text x="64.5" y="72.5">A14</text>
<text x="73.1" y="76.2">LVDS_3A</text>
<text x="73.1" y="73.6">LVDS_3B</text>
<text x="87.3" y="73.6">VCCIO</text>
<text x="89.9" y="76.2">VCC</text>
<text x="98.5" y="77.6">B12</text>
<text x="98.5" y="75">B13</text>
<text x="98.5" y="72.5">B14</text>
<text x="171.2" y="77.6">A12</text>
<text x="171.2" y="75">A13</text>
<text x="171.2" y="72.5">A14</text>
<text x="179.7" y="76.2">LVDS_3A</text>
<text x="179.7" y="73.6">LVDS_3B</text>
<text x="194" y="73.6">VCCIO</text>
<text x="196.6" y="76.2">VCC</text>
<text x="205.1" y="77.6">B12</text>
<text x="205.1" y="75">B13</text>
<text x="205.1" y="72.5">B14</text>
<text x="64.5" y="82.7">A11</text>
<text x="73.1" y="83.8">PWRGD</text>
<text x="73.1" y="78.7">GND</text>
<text x="89.9" y="83.8">IO7</text>
<text x="91.2" y="78.7">5V</text>
<text x="98.5" y="82.7">B11</text>
<text x="171.2" y="82.7">A11</text>
<text x="179.7" y="83.8">PWRGD</text>
<text x="179.7" y="78.7">GND</text>
<text x="196.6" y="83.8">IO7</text>
<text x="197.9" y="78.7">5V</text>
<text x="205.1" y="82.7">B11</text>
<text x="64.5" y="85.2">A10</text>
<text x="65.8" y="87.7">A9</text>
<text x="73.1" y="88.8">LVDS_2B</text>
<text x="73.1" y="86.3">GND</text>
<text x="89.9" y="88.8">IO5</text>
<text x="89.9" y="86.3">IO6</text>
<text x="98.5" y="87.7">B9</text>
<text x="98.5" y="85.2">B10</text>
<text x="171.2" y="85.2">A10</text>
<text x="172.5" y="87.7">A9</text>
<text x="179.7" y="88.8">LVDS_2B</text>
<text x="179.7" y="86.3">GND</text>
<text x="196.6" y="88.8">IO5</text>
<text x="196.6" y="86.3">IO6</text>
<text x="205.1" y="87.7">B9</text>
<text x="205.1" y="85.2">B10</text>
<text x="319.3" y="85.2" transform="rotate(-90 319.3 85.2)">8</text>
<text x="65.8" y="95.4">A6</text>
<text x="65.8" y="92.8">A7</text>
<text x="65.8" y="90.3">A8</text>
<text x="73.1" y="93.9">GND</text>
<text x="73.1" y="91.4">LVDS_2A</text>
<text x="89.9" y="93.9">IO3</text>
<text x="89.9" y="91.4">IO4</text>
<text x="98.5" y="95.4">B6</text>
<text x="98.5" y="92.8">B7</text>
<text x="98.5" y="90.3">B8</text>
<text x="172.5" y="95.4">A6</text>
<text x="172.5" y="92.8">A7</text>
<text x="172.5" y="90.3">A8</text>
<text x="179.7" y="93.9">GND</text>
<text x="179.7" y="91.4">LVDS_2A</text>
<text x="196.6" y="93.9">IO3</text>
<text x="196.6" y="91.4">IO4</text>
<text x="205.1" y="95.4">B6</text>
<text x="205.1" y="92.8">B7</text>
<text x="205.1" y="90.3">B8</text>
<text x="303.3" y="90.3">6</text>
<text x="303.3" y="92.8">5</text>
<text x="309.3" y="91.4">SCL</text>
<text x="309.3" y="93.9">SDA</text>
<text x="319.8" y="93.9">WP</text>
<text x="327" y="92.8">7</text>
<text x="65.8" y="100.4">A4</text>
<text x="65.8" y="97.9">A5</text>
<text x="73.1" y="101.5">GND</text>
<text x="73.1" y="99">LVDS_1A</text>
<text x="73.1" y="96.5">LVDS_1B</text>
<text x="89.9" y="101.5">IO0</text>
<text x="89.9" y="99">IO1</text>
<text x="89.9" y="96.5">IO2</text>
<text x="98.5" y="100.4">B4</text>
<text x="98.5" y="97.9">B5</text>
<text x="172.5" y="100.4">A4</text>
<text x="172.5" y="97.9">A5</text>
<text x="179.7" y="101.5">GND</text>
<text x="179.7" y="99">LVDS_1A</text>
<text x="179.7" y="96.5">LVDS_1B</text>
<text x="196.6" y="101.5">IO0</text>
<text x="196.6" y="99">IO1</text>
<text x="196.6" y="96.5">IO2</text>
<text x="205.1" y="100.4">B4</text>
<text x="205.1" y="97.9">B5</text>
<text x="303.3" y="97.9">1</text>
<text x="303.3" y="100.4">2</text>
<text x="309.3" y="99">A0</text>
<text x="309.3" y="101.5">A1</text>
<text x="65.8" y="105.5">A2</text>
<text x="65.8" y="103">A3</text>
<text x="73.1" y="106.6">LVDS_0A</text>
<text x="73.1" y="104.1">LVDS_0B</text>
<text x="87.3" y="104.1">V_I2C</text>
<text x="89.9" y="106.6">SCL</text>
<text x="98.5" y="105.5">B2</text>
<text x="98.5" y="103">B3</text>
<text x="172.5" y="105.5">A2</text>
<text x="172.5" y="103">A3</text>
<text x="179.7" y="106.6">LVDS_0A</text>
<text x="179.7" y="104.1">LVDS_0B</text>
<text x="194" y="104.1">V_I2C</text>
<text x="196.6" y="106.6">SCL</text>
<text x="205.1" y="105.5">B2</text>
<text x="205.1" y="103">B3</text>
<text x="303.3" y="103">3</text>
<text x="309.3" y="104.1">A2</text>
<text x="65.8" y="108">A1</text>
<text x="73.1" y="109.2">GND</text>
<text x="89.9" y="109.2">SDA</text>
<text x="98.5" y="108">B1</text>
<text x="172.5" y="108">A1</text>
<text x="179.7" y="109.2">GND</text>
<text x="196.6" y="109.2">SDA</text>
<text x="205.1" y="108">B1</text>
<text x="319.3" y="110.1" transform="rotate(-90 319.3 110.1)">4</text>
<text x="211.9" y="184.2">3</text>
<text x="220.4" y="184.2">4</text>
<text x="220.4" y="191.9">10</text>
<text x="305.8" y="194.4">2</text>
</g>
<g font-size="2.1" fill="#800000">
<text x="314.2" y="111.3" transform="rotate(-90 314.2 111.3)">EP</text>
<text x="211.9" y="181.7">1</text>
<text x="220.4" y="181.7">2</text>
<text x="211.9" y="186.8">5</text>
<text x="211.9" y="189.3">7</text>
<text x="211.9" y="191.9">9</text>
<text x="220.4" y="186.8">6</text>
<text x="220.4" y="189.3">8</text>
<text x="305.8" y="191.9">1</text>
<text x="210.6" y="194.4">11</text>
<text x="210.6" y="196.9">13</text>
<text x="220.4" y="194.4">12</text>
<text x="220.4" y="196.9">14</text>
<text x="305.8" y="196.9">3</text>
</g>
<text font-size="1.8" fill="#505050" x="327.9" y="108.4" transform="rotate(-90 327.9 108.4)">BR24G04NUX</text>
<g font-size="1.4" fill="#505050">
<text x="45.9" y="65.7">B15_L5_P/1.4B</text>
<text x="110" y="65.7">B15_L7_N/1.5B</text>
<text x="151.7" y="65.7">B15_L18_N/1.5B</text>
<text x="216.6" y="65.7">B15_L19_N/1.5C</text>
<text x="45.9" y="68.3">B15_L5_N/1.4B</text>
<text x="110" y="68.3">B15_L7_P/1.5B</text>
<text x="151.7" y="68.3">B15_L18_P/1.5B</text>
<text x="216.6" y="68.3">B15_L19_P/1.5C</text>
<text x="45.9" y="75.9">B15_L1_P/1.4B</text>
<text x="45.9" y="73.4">B15_L1_N/1.4B</text>
<text x="110" y="73.4">N_VCCIO</text>
<text x="110" y="75.9">N_PCIE_V</text>
<text x="151.7" y="75.9">B15_L23_N/1.5C</text>
<text x="151.7" y="73.4">B15_L23_P/1.5C</text>
<text x="216.6" y="75.9">S_PCIE_V</text>
<text x="216.6" y="73.4">S_VCCIO/1.4C</text>
<text x="320.1" y="76.8" transform="rotate(-90 320.1 76.8)">I2C_V</text>
<text x="340.5" y="76.8" transform="rotate(-90 340.5 76.8)">I2C_V</text>
<text x="107.4" y="83.5">N_IO7</text>
<text x="110" y="78.4">N_5V</text>
<text x="214.1" y="83.5">B14_L18_N/1.5D</text>
<text x="216.6" y="78.4">S_5V</text>
<text x="45" y="88.6">B15_L10_P/1.5B</text>
<text x="107.4" y="86.1">N_IO6</text>
<text x="107.4" y="88.6">N_IO5</text>
<text x="151.7" y="88.6">B15_L12_P/1.4B</text>
<text x="214.1" y="86.1">B14_L18_P/1.5D</text>
<text x="214.1" y="88.6">B14_L17_N/1.5D</text>
<text x="45" y="91.1">B15_L10_N/1.5B</text>
<text x="107.4" y="93.7">N_IO3</text>
<text x="107.4" y="91.1">N_IO4</text>
<text x="151.7" y="91.1">B15_L12_N/1.4B</text>
<text x="214.1" y="93.7">B14_L20_P/1.5D</text>
<text x="214.1" y="91.1">B14_L17_P/1.5D</text>
<text x="293.1" y="93.7">SDA</text>
<text x="293.1" y="91.1">SCL</text>
<text x="45.9" y="96.2">B15_L6_P/1.4B</text>
<text x="45.9" y="98.8">B15_L6_N/1.4B</text>
<text x="107.4" y="98.8">N_IO1</text>
<text x="107.4" y="101.3">N_IO0</text>
<text x="107.4" y="96.2">N_IO2</text>
<text x="151.7" y="96.2">B15_L13_N/1.4B</text>
<text x="151.7" y="98.8">B15_L13_P/1.4B</text>
<text x="214.1" y="98.8">B14_L25/1.5D</text>
<text x="214.1" y="101.3">B14_L0/1.5D</text>
<text x="214.1" y="96.2">B14_L20_N/1.5D</text>
<text x="45" y="103.8">B15_L15_N/1.5B</text>
<text x="45" y="106.4">B15_L15_P/1.5B</text>
<text x="107.4" y="106.4">SCL</text>
<text x="110" y="103.8">I2C_V</text>
<text x="151.7" y="106.4">B15_L22_P/1.4C</text>
<text x="151.7" y="103.8">B15_L22_N/1.4C</text>
<text x="107.4" y="108.9">SDA</text>
</g>
<g font-size="1.1" fill="#505050">
<text x="53.4" y="178.5" transform="rotate(-90 53.4 178.5)">3V3/1.7B</text>
<text x="99.1" y="178.5" transform="rotate(-90 99.1 178.5)">3V3/1.7B</text>
<text x="231.8" y="185">TMS/1.2D</text>
<text x="231.8" y="182.4">VCCIO0/1.5C</text>
<text x="231.8" y="190.1">TDO/1.2D</text>
<text x="231.8" y="187.5">TCK/1.2D</text>
<text x="297.2" y="186.1" transform="rotate(-90 297.2 186.1)">VSUP/6.2D</text>
<text x="299.7" y="186.1" transform="rotate(-90 299.7 186.1)">S_5V</text>
<text x="104.8" y="195.2">DONE/1.2D</text>
<text x="231.8" y="192.6">TDI/1.2D</text>
<text x="53.4" y="218.3" transform="rotate(-90 53.4 218.3)">B14_L21_P/1.3D</text>
<text x="61" y="218.3" transform="rotate(-90 61 218.3)">B14_L23_P/1.3D</text>
<text x="68.6" y="218.3" transform="rotate(-90 68.6 218.3)">B14_L24_P/1.3D</text>
<text x="76.2" y="218.3" transform="rotate(-90 76.2 218.3)">B14_L23_N/1.3D</text>
</g>
</svg>
